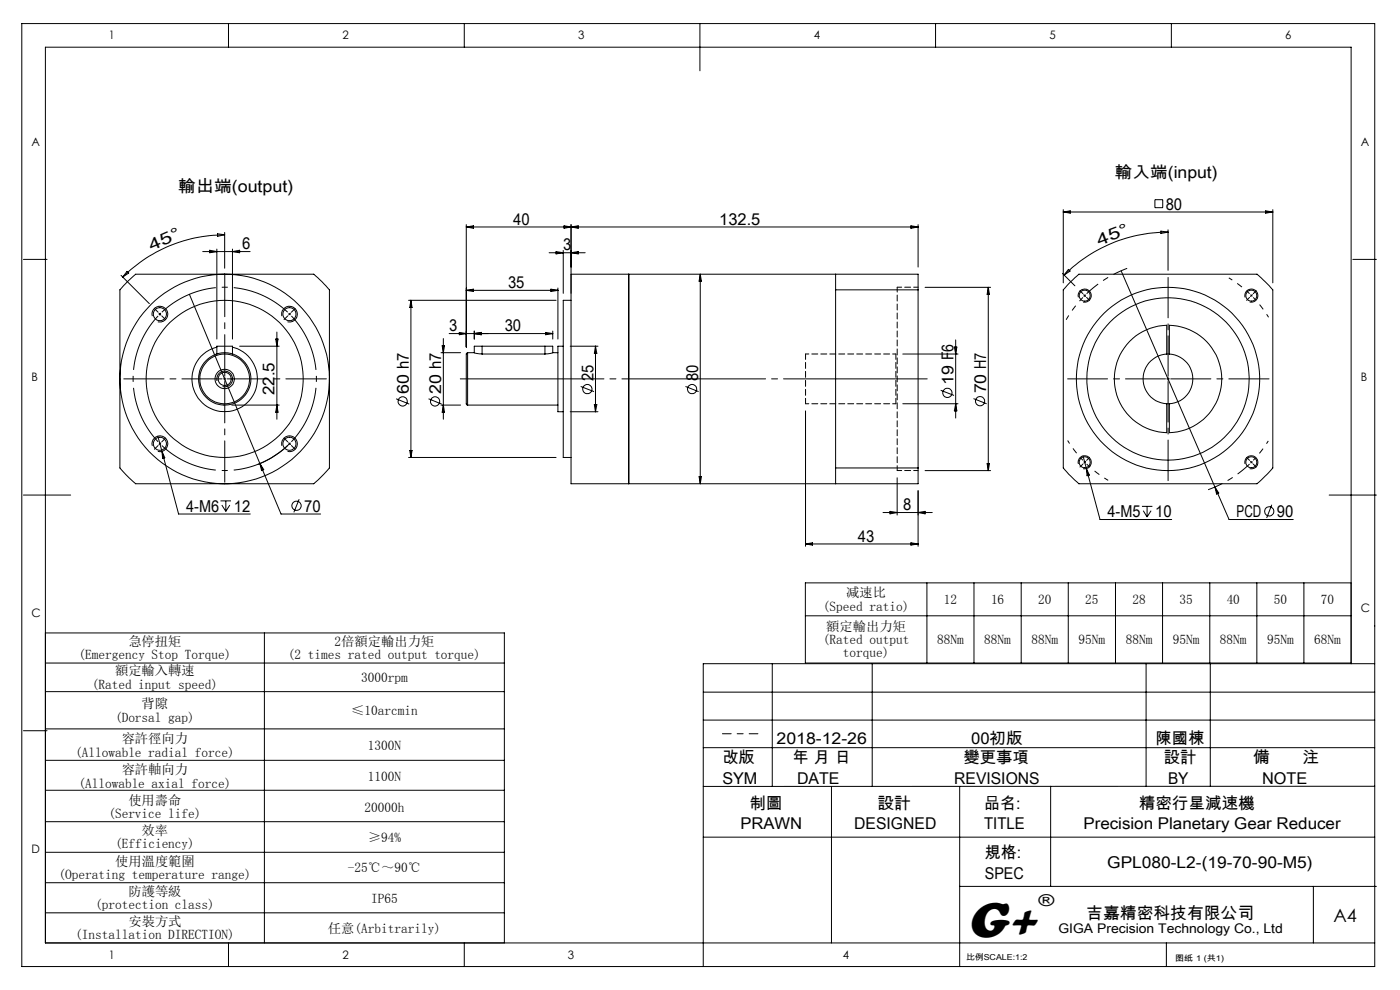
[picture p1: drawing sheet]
<svg xmlns="http://www.w3.org/2000/svg" width="297mm" height="210mm" viewBox="0 0 297 210" stroke-linecap="round" stroke-linejoin="round" font-family="sans-serif">
<g fill="none" stroke="#000" stroke-width=".21">
<path d="M4.6 5h287v200h-287zM48.5 5v5M98.5 5v5M148.5 5v10M198.5 5v5M248.5 5v5M5 55h5M25.7 58.4l6 6M27 57.6l.3 .3-1.3 .9zM27 59.8l1.8-1.6h37.8l1.7 1.6 1.6 1.7v37.8l-2.4 2.5-.9 .8h-37.8l-2.2-2-1.2-1.3v-37.8zM43 53.4h10.1M44.5 53.1l1.5 .3-1.5 .2z"/>
<path d="M46 52.8v19.1M46.1 49.6l1.6 .2-1.5 .3zM47.7 49.8a30.7 30.7 0 0 0-21.7 9M47.7 49.3v7.6M49.3 52.8v19.1M49.3 53.4l1.5-.3v.5zM98.9 48.1h95.9M98.9 47.7v25.9M98.9 48.1l1.5-.2v.5zM116.5 53.6h7.6M118 53.4l1.5 .2-1.5 .3zM119.5 53.1v9.1"/>
<path d="M119.7 47.9l1.4 .2-1.4 .3zM121.1 47.7v14.5M121.1 48.1l1.6-.2v.5zM121.1 53.6l1.6-.2v.5zM133.4 58.2v44.4zM148.6 58.2v44.4M148.6 58.2l.2 1.4h-.5zM177.3 58.2v3.3M193.3 47.9l1.5 .2-1.5 .3zM194.8 47.7v8.9M225.4 58l2.6 2.6M225.6 44.5v15.5"/>
<path d="M225.6 45h44.4M225.6 45l1.4-.3v.5zM226.7 57.1l.3 .4-1.3 .8zM237.8 57.5l19.9 45.8M245 42.4h1.7v1.7h-1.7zM246.3 49l1.5 .2-1.5 .3zM247.8 49.2a31.3 31.3 0 0 0-22.1 9.1M247.8 48.7v8.7M268.5 44.7l1.5 .3-1.5 .2zM270 44.5v15.5M287 55h5M32.3 67.1a1.67 1.67 0 0 1 1.5-2.1 1.67 1.67 0 0 1 1.8 1.8 1.67 1.67 0 0 1-2.1 1.5"/>
<path d="M33.7 66.5l.4 .3M34.1 66.5l-.4 .3M40.2 62.4l14.9 35.9M46 73.7a6.9 6.9 0 0 0-4 10.6 6.9 6.9 0 0 0 11.4 0 6.9 6.9 0 0 0-4.1-10.6M46 75.1v-1.7h3.3v1.7M50.8 73.4h8.4M58.5 71.9h.5l-.3 1.5zM58.7 70.4v18.5M59.8 67.1a1.66 1.66 0 0 1 1.5-2.1 1.66 1.66 0 0 1 1.8 1.8 1.66 1.66 0 0 1-2.1 1.5M86.7 63.7h31.3M87.2 63.7v33.3M87.2 63.7l.2 1.5h-.5z"/>
<path d="M93.6 74.8h4.1M93.8 73.3h.5l-.2 1.5zM94.1 71.8v17.1M95.3 70.8h22M97.4 70.5l1.5 .3-1.5 .2zM98.9 61.6l1.5-.3v.5zM98.9 61.6h19.5M99.2 74.8l-.3 .3v10.6l.3 .2M99.2 74.8v11.1M99.2 74.8h1.4M100.6 70.2v1.7M100.6 70.8l1.5-.3v.5z"/>
<path d="M100.6 74.8l1.7 .3M102.3 73.4h-1.7v1.4M102.3 73.4h13.3M102.3 75.1h13.3M102.3 73.4v1.7M115.6 73.4h1.7v1.4M115.6 73.4v1.7M115.7 70.5l1.6 .3-1.6 .2zM116.9 61.3l1.5 .3-1.5 .2zM117.3 74.8l-1.7 .3M117.3 74.8h1.1M117.3 70.2v1.7"/>
<path d="M118.4 61.1v10.8M119.5 73.4h-1.1v13.9h1.1M121 73.4h5.9M121.1 63.7h-1.6v33.3h1.6M126.3 73.4v13.9M126.3 73.4l.3 1.6h-.5zM177.3 61.5h17.5M177.3 61.5v37.8M191.5 75.1h11.7M194.8 61.5v-3.3h-73.7v44.4h73.7v-3.3M194.8 61.5v37.8M196.3 61h13.8"/>
<path d="M202.5 73.6h.5l-.3 1.5zM202.7 72.1v16.6M209.7 61v38.8M209.7 61l.2 1.4h-.5zM226.7 60.2l2.2-2h37.8l1.7 1.6 1.6 1.7v37.8l-1.2 1.3-2.1 2h-37.8l-.9-.8-2.4-2.5v-37.8zM228.8 63.1a1.39 1.39 0 0 1 1.2-1.8 1.39 1.39 0 0 1 1.5 1.5 1.39 1.39 0 0 1-1.7 1.3M229.9 62.5l.4 .4M230.3 62.5l-.4 .4M247.5 75.1a5.3 5.3 0 0 0-5 5.3 5.3 5.3 0 0 0 5 5.2M247.5 75.1v-6.1a11.4 11.4 0 0 0-11.1 11.4 11.4 11.4 0 0 0 11.1 11.4v-6.2M247.5 75.1h.6M248.1 75.1a5.3 5.3 0 0 1 4.9 5.3 5.3 5.3 0 0 1-4.9 5.2"/>
<path d="M248.1 75.1v-6.1a11.4 11.4 0 0 1 11.1 11.4 11.4 11.4 0 0 1-11.1 11.4v-6.2M264.1 63.1a1.39 1.39 0 0 1 1.3-1.8 1.39 1.39 0 0 1 1.5 1.5 1.39 1.39 0 0 1-1.8 1.3M32.3 94.6a1.67 1.67 0 0 1 1.5-2.1 1.67 1.67 0 0 1 1.8 1.8 1.67 1.67 0 0 1-2.1 1.4M33.5 92.5l.9 3.2M34.4 95.7l3.5 13.3h15.2M34.4 95.7l.6 1.4-.5 .2zM46 80.8a1.67 1.67 0 0 1 1.5-2.1 1.67 1.67 0 0 1 1.8 1.8 1.67 1.67 0 0 1-2.1 1.5M47.5 85.9h.2M49.2 85.9h10M55.1 98.3l4.5 10.7h8.4M55.1 98.3l.9 1.3-.5 .2zM58.7 85.9l.3 1.5h-.5z"/>
<path d="M59.8 94.6a1.67 1.67 0 0 1 1.4-2.1 1.67 1.67 0 0 1 1.9 1.7 1.67 1.67 0 0 1-2.1 1.5M61.5 94a20.1 20.1 0 0 1-6.8 4.5M84 84.6l2.8 1.1M86.7 97h31.3M86.9 95.6h.5l-.2 1.4zM90.9 84.6l2.8 1.1M93.6 85.9h4.1M94.1 85.9l.2 1.5h-.5zM99.2 85.9h19.2M121 87.3h5.9M123.2 82l2.8 1.1M126.1 85.8h.5l-.3 1.5z"/>
<path d="M145.4 82l2.8 1.1M170.9 87.2v28.7M177.3 99.3v3.3M177.3 99.3h17.5M191.5 85.6h11.7M196.3 99.8h13.8M199.6 82.8l2.8 1.1M202.7 85.6l.3 1.6h-.5zM206.5 84.6l2.8 1M209.4 98.3h.5l-.2 1.5zM228.8 98.4a1.39 1.39 0 0 1 1.2-1.7 1.39 1.39 0 0 1 1.5 1.5 1.39 1.39 0 0 1-1.7 1.2M229.8 96.7l.7 2.7"/>
<path d="M230.5 99.4l2.9 10.8h15.2M230.5 99.4l.6 1.4-.5 .1zM247.5 85.6h.6M264.1 98.4a1.39 1.39 0 0 1 1.3-1.7 1.39 1.39 0 0 1 1.5 1.5 1.39 1.39 0 0 1-1.8 1.2M5 105h10M46.8 106.2h2.2M47.1 107.1l.8 1.4M47.9 106.2v2.3M48.8 107.1l-.9 1.4M63.5 105.9l-1.2 2.8M148.3 101.1h.5l-.2 1.5zM170.9 115.4h23.9"/>
<path d="M170.9 115.4l1.5-.3v.5zM187.3 108.7h10.5M188.8 108.5l1.5 .2-1.5 .3zM190.3 101.3v7.9M193.3 115.1l1.5 .3-1.5 .2zM194.8 104.1v11.8M194.8 108.7l1.5-.2v.5zM242.3 107.4h2.2M242.5 108.3l.8 1.4M243.3 107.4v2.3M244.2 108.3l-.9 1.4M257.7 103.3l3 6.9h13.7"/>
<path d="M257.7 103.3l.9 1.3-.5 .2zM269.8 107.1l-1.1 2.8M282 105h10M9.6 134.3h97.4v65.7M56.1 134.3v65.7M170.9 130.6h115.7M196.6 123.6v17M206.6 123.6v17M216.6 123.6v17M226.6 123.6v17M236.6 123.6v17M246.6 123.6v17"/>
<path d="M256.6 123.6v17M266.6 123.6v17M276.6 123.6v17M286.6 123.6h-115.7v17h115.7M5 155h5M9.6 140.6h97.4M9.6 146.7h97.4M9.6 154.6h97.4M149.2 152.7h142.4M149.2 146.8h142.4M149.2 158.6h142.4M163.8 140.8v26"/>
<path d="M185 140.8v26M243.1 140.8v26M256.8 140.8v26M286.6 140.8v-130.8h-277v190h282M291.6 140.8h-142.4v64.2M9.6 161.3h97.4M9.6 167.6h97.4M9.6 174.3h97.4M149.2 177.6h142.4M176.4 166.8v33.2M203.6 166.8v38.2M222.9 166.8v21.2"/>
<path d="M291.6 166.8h-142.4M9.6 180.8h97.4M9.6 187.2h97.4M9.6 193.6h97.4M203.6 188h88.4M278.6 188v12M48.5 200v5M98.5 200v5M247.4 200v5"/>
<circle cx="33.9" cy="66.6" r="1.39"/>
<circle cx="61.4" cy="66.7" r="1.39"/>
<circle cx="230.1" cy="62.7" r="1.17"/>
<circle cx="265.5" cy="62.7" r="1.17"/>
<circle cx="33.9" cy="94.1" r="1.39"/>
<circle cx="47.6" cy="80.4" r="1.39"/>
<circle cx="47.7" cy="80.4" r="2.05"/>
<circle cx="47.7" cy="80.4" r="5.6"/>
<circle cx="47.7" cy="80.4" r="16.7"/>
<circle cx="47.7" cy="80.4" r="5.3"/>
<circle cx="47.7" cy="80.4" r="22.2"/>
<circle cx="61.4" cy="94.1" r="1.4"/>
<circle cx="85.4" cy="85.1" r=".98"/>
<circle cx="92.3" cy="85.1" r=".98"/>
<circle cx="124.6" cy="82.5" r=".99"/>
<circle cx="146.8" cy="82.5" r=".98"/>
<circle cx="201" cy="83.4" r=".99"/>
<circle cx="207.9" cy="85.1" r=".98"/>
<circle cx="230.1" cy="98.1" r="1.17"/>
<circle cx="247.8" cy="80.4" r="19.4"/>
<circle cx="247.8" cy="80.4" r="17.2"/>
<circle cx="265.5" cy="98.1" r="1.17"/>
<circle cx="62.9" cy="107.3" r=".98"/>
<circle cx="269.2" cy="108.5" r=".99"/>
</g>
<path d="M229.7 63.1a25 25 0 0 0-3.5 4.7" fill="none" stroke="#000" stroke-width=".21" stroke-dasharray="30.5 1.3 1.3 1.3" stroke-dashoffset="29.4" stroke-linecap="butt"/>
<path d="M230.5 62.3a25 25 0 0 1 8.6-5.4" fill="none" stroke="#000" stroke-width=".21" stroke-dasharray="30.5 1.3 1.3 1.3" stroke-dashoffset="27.3" stroke-linecap="butt"/>
<path d="M61.4 66.6l-.2-.2M61.4 66.6l.2 .2M265.5 62.7l-.2-.2M265.5 62.7l.2 .2M33.9 94.1l.2 .2M33.9 94.1l-.2-.2M61.4 94.1l.2-.2M61.4 94.1l-.2 .2M230.1 98l.2 .2M230.1 98l-.2-.2M265.5 98l.2-.2M265.5 98l-.2 .2" fill="none" stroke="#000" stroke-width=".21" stroke-dasharray="30.5 1.3 1.3 1.3" stroke-linecap="butt"/>
<path d="M265.1 62.3l-2.1-1.8-2.3-1.6" fill="none" stroke="#000" stroke-width=".21" stroke-dasharray="30.5 1.3 1.3 1.3" stroke-dashoffset="29.6" stroke-linecap="butt"/>
<path d="M265.9 63.1l1.7 2 1.5 2.2M229.7 97.6l-1.7-2-1.5-2.2" fill="none" stroke="#000" stroke-width=".21" stroke-dasharray="30.5 1.3 1.3 1.3" stroke-dashoffset="29.7" stroke-linecap="butt"/>
<path d="M265.9 97.6l1.7-1.9 1.5-2.2" fill="none" stroke="#000" stroke-width=".21" stroke-dasharray="30.5 1.3 1.3 1.3" stroke-dashoffset="29.8" stroke-linecap="butt"/>
<path d="M265.1 98.4a25 25 0 0 1-8.8 5.5" fill="none" stroke="#000" stroke-width=".21" stroke-dasharray="30.5 1.3 1.3 1.3" stroke-dashoffset="27.2" stroke-linecap="butt"/>
<path d="M230.5 98.4a25 25 0 0 0 4.6 3.5" fill="none" stroke="#000" stroke-width=".21" stroke-dasharray="30.5 1.3 1.3 1.3" stroke-dashoffset="29.5" stroke-linecap="butt"/>
<path d="M33.5 67a19.4 19.4 0 0 0 0 26.7M61 66.2a19.4 19.4 0 0 0-26.7 0M34.3 94.5a19.4 19.4 0 0 0 26.7 0M61.8 93.7a19.4 19.4 0 0 0 0-26.7" fill="none" stroke="#000" stroke-width=".21" stroke-dasharray="30.5 1.3 1.3 1.3" stroke-dashoffset="17.7" stroke-linecap="butt"/>
<path d="M97.3 80.4h99.7" fill="none" stroke="#000" stroke-width=".21" stroke-dasharray="30.5 1.3 1.3 1.3" stroke-dashoffset="-.3"/>
<path d="M153.3 155.6h7.5" fill="none" stroke="#000" stroke-width=".21" stroke-dasharray="30.5 1.3 1.3 1.3" stroke-dashoffset="28.6"/>
<path d="M194.8 60.9h-4.5M190.3 99.8h4.5" fill="none" stroke="#000" stroke-width=".21" stroke-dasharray="1.3 .6" stroke-dashoffset=".3"/>
<path d="M190.3 99.8v-38.9" fill="none" stroke="#000" stroke-width=".21" stroke-dasharray="1.3 .6" stroke-dashoffset=".2"/>
<path d="M170.9 85.6v-10.5M190.1 85.6v-10.5" fill="none" stroke="#000" stroke-width=".21" stroke-dasharray="1.3 .6" stroke-dashoffset=".1"/>
<path d="M190.1 75.1h-19.2M170.9 85.6h19.2" fill="none" stroke="#000" stroke-width=".21" stroke-dasharray="1.3 .6" stroke-dashoffset=".6"/>
<g fill="none" stroke="#000" stroke-width=".21" stroke-dasharray="30.5 1.3 1.3 1.3">
<path d="M33.5 66.2l-.7-.8M34.3 67l.8 .8M61 67l-.7 .8M61.4 66.6l.2-.2M61.4 66.6l-.2 .2M61.8 66.2l.8-.8M229.7 62.3l-.6-.6M230.5 63.1l.6 .6M265.1 63.1l-.6 .6M265.5 62.7l.2-.2M265.5 62.7l-.2 .2M265.9 62.3l.6-.6"/>
<path d="M33.5 94.5l-.7 .8M33.9 94.1l-.2 .2M33.9 94.1l.2-.2M34.3 93.7l.8-.8M47.7 80.4v-.3M47.7 80.4h-.3M47.7 80.4v.2M47.7 80.4h.3M61 93.7l-.7-.8M61.4 94.1l.2 .2M61.4 94.1l-.2-.2M61.8 94.5l.8 .8"/>
<path d="M229.7 98.4l-.6 .7M230.1 98l-.2 .2M230.1 98l.2-.2M230.5 97.7l.6-.7M247.8 80.4v-.3M247.8 80.4h-.3M247.8 80.4v.2M247.8 80.4h.3M265.1 97.7l-.6-.7M265.5 98l.2 .2M265.5 98l-.2-.2M265.9 98.4l.6 .7"/>
</g>
<path d="M247.8 79.8v-20.9M47.1 80.4h-20.8M48.2 80.4h21M247.8 80.9v21.1" fill="none" stroke="#000" stroke-width=".21" stroke-dasharray="30.5 1.3 1.3 1.3" stroke-dashoffset="21.9"/>
<path d="M247.2 80.4h-20.7M248.4 80.4h20.8" fill="none" stroke="#000" stroke-width=".21" stroke-dasharray="30.5 1.3 1.3 1.3" stroke-dashoffset="22"/>
<path d="M47.7 79.8v-21.4M47.7 80.9v21.4" fill="none" stroke="#000" stroke-width=".21" stroke-dasharray="30.5 1.3 1.3 1.3" stroke-dashoffset="21.7"/>
<text font-size="11" x="205.1" y="198.7">G+</text>
<text font-size="3.9" x="282.9" y="195.5">A4</text>
<g font-size="3.5">
<text x="37.8" y="40.6">輸出端(output)</text>
<text x="236.5" y="37.7">輸入端(input)</text>
<text x="108.9" y="47.7">40</text>
<text x="152.6" y="47.7">132.5</text>
<text x="247.3" y="44.5">80</text>
<text x="32.1" y="53.3" transform="rotate(-23 32.1 53.3)">4 5 °</text>
<text x="51.3" y="52.8">6</text>
<text x="119.5" y="53.1">3</text>
<text x="233.2" y="52.1" transform="rotate(-21 233.2 52.1)">4 5 °</text>
<text x="107.8" y="61.1">35</text>
<text x="95.3" y="70.2">3</text>
<text x="107.1" y="70.2">30</text>
<text x="58.3" y="83.8" transform="rotate(-90 58.3 83.8)">22.5</text>
<text x="86.7" y="83.5" transform="rotate(-90 86.7 83.5)">60 h7</text>
<text x="93.6" y="83.5" transform="rotate(-90 93.6 83.5)">20 h7</text>
<text x="125.9" y="80.9" transform="rotate(-90 125.9 80.9)">25</text>
<text x="148.1" y="80.9" transform="rotate(-90 148.1 80.9)">80</text>
<text x="202.3" y="81.7" transform="rotate(-90 202.3 81.7)">19 F6</text>
<text x="209.2" y="83.5" transform="rotate(-90 209.2 83.5)">70 H7</text>
<text x="39.5" y="108.5">4-M6</text>
<text x="49.6" y="108.5">12</text>
<text x="64.5" y="108.5">70</text>
<text x="191.6" y="108.2">8</text>
<text x="235" y="109.7">4-M5</text>
<text x="245.1" y="109.7">10</text>
<text x="262.3" y="109.7">PCD</text>
<text x="270.9" y="109.7">90</text>
<text x="182" y="114.9">43</text>
<text x="220.3" y="192.2">®</text>
<text x="230.5" y="194.8">吉嘉精密科技有限公司</text>
</g>
<g font-size="3.4">
<text x="153.2" y="161.9">改版</text>
<text x="164.8" y="157.8">2018-12-26</text>
<text x="168.1" y="161.9">年 月 日</text>
<text x="204.4" y="161.9">變更事項</text>
<text x="206" y="157.8">00初版</text>
<text x="245.2" y="157.8">陳國棟</text>
<text x="246.9" y="161.9">設計</text>
<text x="265.8" y="161.9">備</text>
<text x="276.3" y="161.9">注</text>
<text x="153.2" y="166.2">SYM</text>
<text x="169.1" y="166.2">DATE</text>
<text x="202.4" y="166.2">REVISIONS</text>
<text x="247.8" y="166.2">BY</text>
<text x="267.8" y="166.2">NOTE</text>
<text x="159" y="171.6">制圖</text>
<text x="186.1" y="171.6">設計</text>
<text x="208.8" y="171.6">品名:</text>
<text x="241.6" y="171.6">精密行星減速機</text>
<text x="157.1" y="175.9">PRAWN</text>
<text x="181.2" y="175.9">DESIGNED</text>
<text x="208.8" y="175.9">TITLE</text>
<text x="229.8" y="175.9">Precision Planetary Gear Reducer</text>
<text x="208.9" y="182.1">規格:</text>
<text x="234.9" y="184.1">GPL080-L2-(19-70-90-M5)</text>
<text x="208.9" y="186.4">SPEC</text>
</g>
<g font-size="2.8">
<text x="174.6" y="129.5">(Speed ratio)</text>
<text x="179.5" y="126.7">减速比</text>
<text x="200.2" y="128.1">12</text>
<text x="210.2" y="128.1">16</text>
<text x="220.2" y="128.1">20</text>
<text x="230.2" y="128.1">25</text>
<text x="240.2" y="128.1">28</text>
<text x="250.2" y="128.1">35</text>
<text x="260.2" y="128.1">40</text>
<text x="270.2" y="128.1">50</text>
<text x="280.2" y="128.1">70</text>
<text x="27.2" y="137">急停扭矩</text>
<text x="71" y="137">2倍額定輸出力矩</text>
<text x="174.6" y="136.6">(Rated output</text>
<text x="175.3" y="133.8">額定輸出力矩</text>
<text x="198.8" y="136.6">88Nm</text>
<text x="208.8" y="136.6">88Nm</text>
<text x="218.8" y="136.6">88Nm</text>
<text x="228.8" y="136.6">95Nm</text>
<text x="238.8" y="136.6">88Nm</text>
<text x="248.8" y="136.6">95Nm</text>
<text x="258.8" y="136.6">88Nm</text>
<text x="268.8" y="136.6">95Nm</text>
<text x="278.8" y="136.6">68Nm</text>
<text x="16.6" y="139.8">(Emergency Stop Torque)</text>
<text x="24.4" y="143.3">額定輸入轉速</text>
<text x="61.1" y="139.8">(2 times rated output torque)</text>
<text x="178.8" y="139.4">torque)</text>
<text x="19.5" y="146.1">(Rated input speed)</text>
<text x="76.6" y="144.7">3000rpm</text>
<text x="24.4" y="153.1">(Dorsal gap)</text>
<text x="30" y="150.2">背隙</text>
<text x="74.5" y="151.7">≤10arcmin</text>
<text x="15.9" y="160.5">(Allowable radial force)</text>
<text x="25.8" y="157.7">容許徑向力</text>
<text x="78" y="159.1">1300N</text>
<text x="16.6" y="167">(Allowable axial force)</text>
<text x="25.8" y="164.2">容許軸向力</text>
<text x="78" y="165.6">1100N</text>
<text x="23" y="173.6">(Service life)</text>
<text x="27.2" y="170.7">使用壽命</text>
<text x="77.3" y="172.2">20000h</text>
<text x="24.4" y="180">(Efficiency)</text>
<text x="30" y="177.1">效率</text>
<text x="78" y="178.5">≥94%</text>
<text x="24.4" y="183.6">使用溫度範圍</text>
<text x="73.8" y="185">-25℃～90℃</text>
<text x="12.4" y="186.4">(Operating temperature range)</text>
<text x="27.2" y="190">防護等級</text>
<text x="78.7" y="191.4">IP65</text>
<text x="20.2" y="192.9">(protection class)</text>
<text x="27.2" y="196.4">安裝方式</text>
<text x="69.6" y="197.8">任意(Arbitrarily)</text>
<text x="224.5" y="197.8">GIGA Precision Technology Co., Ltd</text>
<text x="16" y="199.2">(Installation DIRECTION)</text>
</g>
<g font-size="2.5">
<text x="23.1" y="8.4">1</text>
<text x="72.7" y="8.4">2</text>
<text x="122.7" y="8.4">3</text>
<text x="172.7" y="8.4">4</text>
<text x="222.7" y="8.4">5</text>
<text x="272.7" y="8.4">6</text>
<text x="6.7" y="30.9">A</text>
<text x="288.7" y="30.9">A</text>
<text x="6.7" y="80.9">B</text>
<text x="288.7" y="80.9">B</text>
<text x="6.7" y="130.9">C</text>
<text x="288.7" y="129.9">C</text>
<text x="6.7" y="180.9">D</text>
<text x="23.1" y="203.4">1</text>
<text x="72.7" y="203.4">2</text>
<text x="120.5" y="203.4">3</text>
<text x="178.8" y="203.4">4</text>
</g>
<g font-size="1.7">
<text x="204.9" y="203.7">比例SCALE:1:2</text>
<text x="249.3" y="203.8">图纸 1 (共1)</text>
</g>
</svg>
